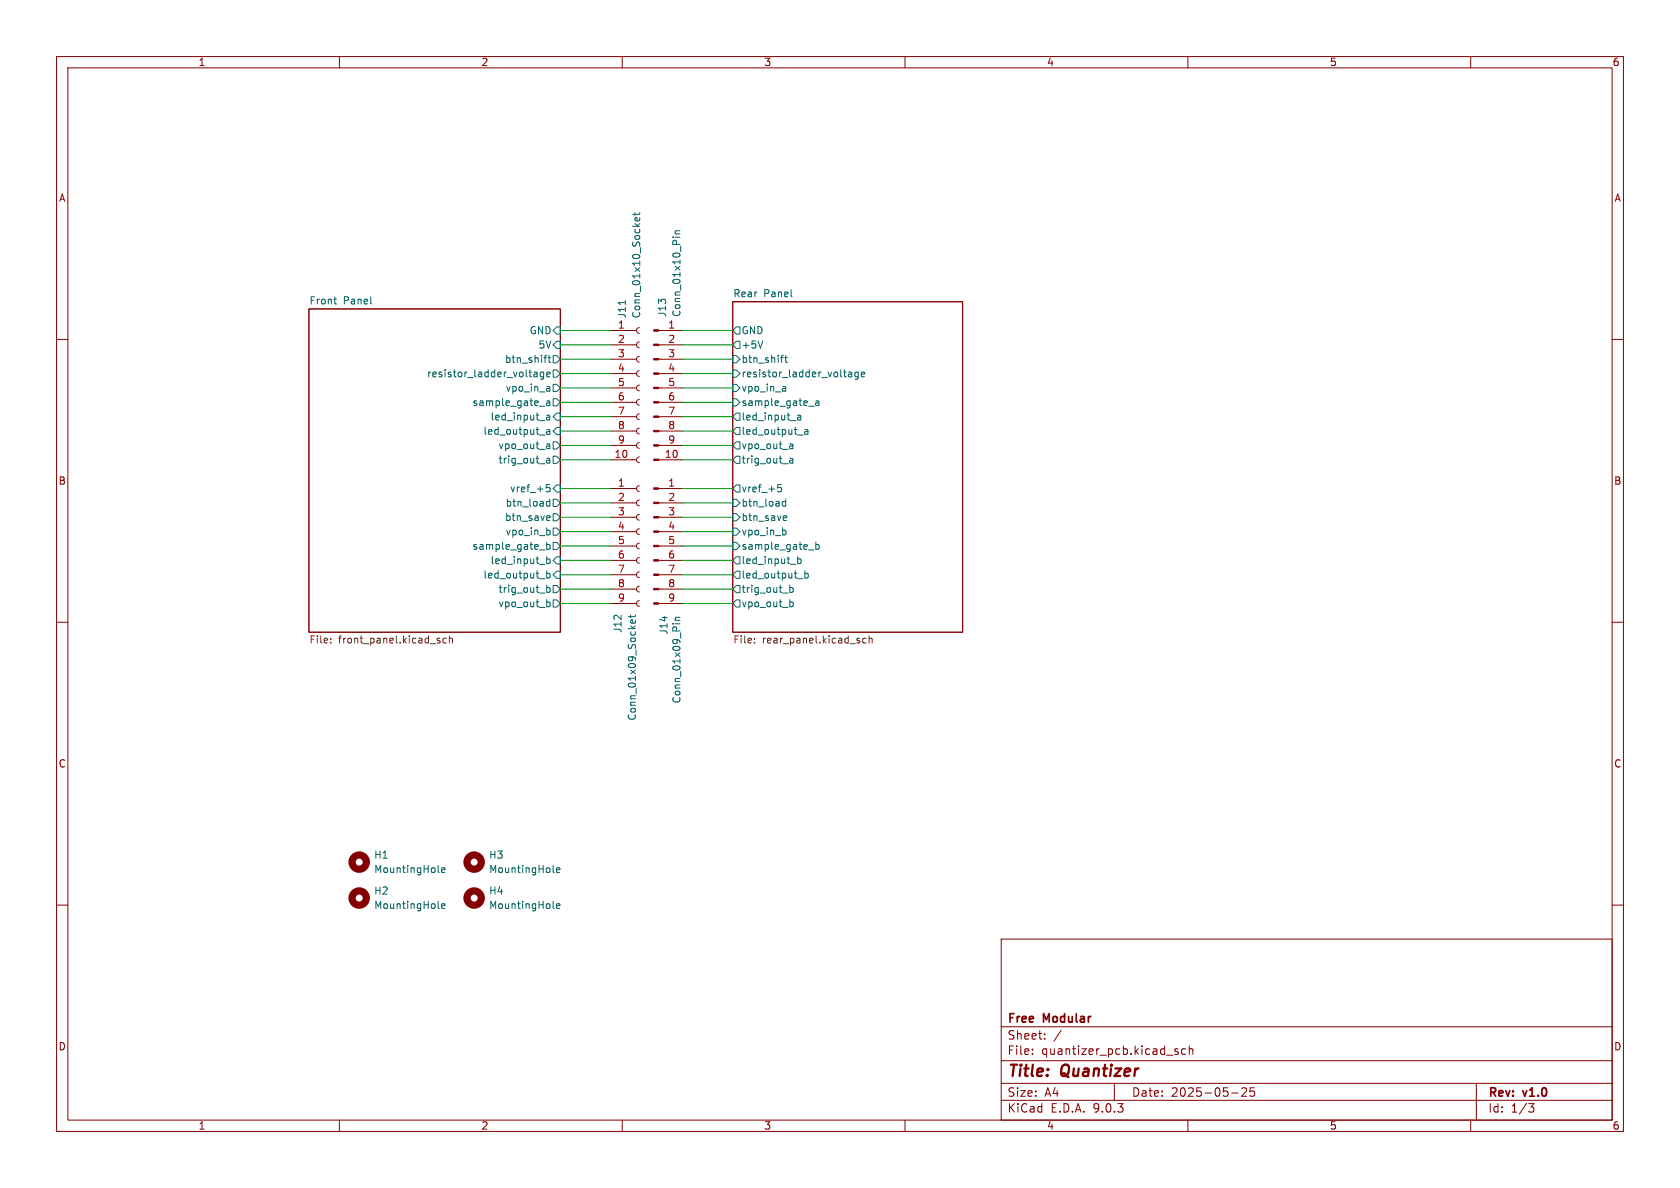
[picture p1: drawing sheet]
<svg xmlns="http://www.w3.org/2000/svg" width="297mm" height="210mm" viewBox="0 0 297 210" stroke-linecap="round" stroke-linejoin="round" font-family="sans-serif">
<g fill="none" stroke="#840000" stroke-width=".18">
<path d="M10 10h277v190h-277zM12 12h273v186h-273zM60 10v2M110 10v2M160 10v2M210 10v2M260 10v2M54.6 54.6h44.5v57.2h-44.5zM107.9 58.4h4.6M113 57.9l-.3 .2-.2 .3 .2 .4 .3 .1M116.4 58.4h4.2M129.5 53.3h40.7v58.5h-40.7z"/>
<path d="M10 60h2M107.9 61h4.6M107.9 63.5h4.6M107.9 66h4.6M107.9 68.6h4.6M107.9 71.1h4.6M107.9 73.7h4.6M107.9 76.2h4.6M107.9 78.7h4.6M113 60.5l-.3 .1-.2 .4 .2 .3 .3 .2M113 63l-.3 .1-.2 .4 .2 .4 .3 .1M113 65.5l-.3 .2-.2 .3 .2 .4 .3 .1"/>
<path d="M113 68.1l-.3 .1-.2 .4 .2 .3 .3 .2M113 70.6l-.3 .2-.2 .3 .2 .4 .3 .1M113 73.2l-.3 .1-.2 .4 .2 .3 .3 .2M113 75.7l-.3 .1-.2 .4 .2 .4 .3 .1M113 78.2l-.3 .2-.2 .3 .2 .4 .3 .1M116.4 61h4.2M116.4 63.5h4.2M116.4 66h4.2M116.4 68.6h4.2M116.4 71.1h4.2M116.4 73.7h4.2M116.4 76.2h4.2"/>
<path d="M116.4 78.7h4.2M285 60h2M107.9 81.3h4.6M107.9 86.4h4.6M107.9 88.9h4.6M107.9 91.4h4.6M107.9 94h4.6M107.9 96.5h4.6M107.9 99.1h4.6M113 80.8l-.3 .1-.2 .4 .2 .3 .3 .2M113 85.9l-.3 .1-.2 .4 .2 .3 .3 .2M113 88.4l-.3 .1-.2 .4 .2 .4 .3 .1"/>
<path d="M113 90.9l-.3 .2-.2 .3 .2 .4 .3 .1M113 93.5l-.3 .1-.2 .4 .2 .3 .3 .2M113 96l-.3 .2-.2 .3 .2 .4 .3 .1M113 98.6l-.3 .1-.2 .4 .2 .3 .3 .2M116.4 81.3h4.2M116.4 86.4h4.2M116.4 88.9h4.2M116.4 91.4h4.2M116.4 94h4.2M116.4 96.5h4.2M116.4 99.1h4.2M10 110h2"/>
<path d="M107.9 101.6h4.6M107.9 104.1h4.6M107.9 106.7h4.6M113 101.1l-.3 .1-.2 .4 .2 .4 .3 .1M113 103.6l-.3 .2-.2 .3 .2 .4 .3 .1M113 106.2l-.3 .1-.2 .4 .2 .3 .3 .2M116.4 101.6h4.2M116.4 104.1h4.2M116.4 106.7h4.2M285 110h2M10 160h2M177 166h108v32h-108z"/>
<path d="M285 160h2M60 198v2M110 198v2M160 198v2M177 194.5h108M177 191.5h108M177 187.5h108M177 181.5h108M182.5 186.3v.1M182.5 185.5v.1M184.7 183.6v.1M184.7 182.8v.1"/>
<path d="M187.6 182.1l-1.3 2M197 191.5v3M207.7 185.7l.6 .4-.2 .3-.4-.1M208.2 185.5l-.3-.1-.2 .2M209.6 185.5l-.4-.1-.3 .3v.4l.1 .2h.6M210 198v2M210.2 185.5l.3-.1 .3 .1 .1 .9M210.2 184.9v1.5M217.7 193.2h1.2M219.5 192.4l.6-.1 .2 .1 .1 .3-.9 1.1h.9M221.7 192.3h-.7v.7l.2-.1h.5l.1 .3-.1 .5-.2 .1-.5-.1M260 198v2"/>
<path d="M261 191.5v6.5M270.2 195.1h1l-.5 .6 .4 .1 .1 .5-.3 .3h-.4"/>
</g>
<g fill="none" stroke="#006464" stroke-width=".18">
<path d="M112.3 37.6v.5M113 38.5l.1 .4-.2 .1h-.6v-.5l.3-.1 .1 .6M113.1 37.6l-.2 .3h-1.1M59 52.9h.5M59.2 53.7h.3M65.6 53.7h.1M98.4 57.8h.7v1.3h-.7l-.6-.7zM110.6 53.1v.8M118.9 41.9h.2M119.4 41.9h.8M119.4 41.3h.8M120.2 40.8l-.8 .1v.3l.1 .1"/>
<path d="M130.2 57.8h.6v1.3h-.6l-.7-.7zM139.9 52.4l.1 .1M94.4 65.8h.5l.1 .8M95 66.1h-.5l-.1 .2 .1 .3h.5M95.4 71.8h1M95.4 76.9h1M95.4 74.4h1M96.1 65.8v1l-.2 .2h-.3M96.1 65.8h-.4l-.2 .2 .1 .6h.5M96.2 63.2h.5M96.7 62.8l-.3 .1M96.7 66.2l.6-.1-.1-.3h-.4l-.1 .2v.6h.5"/>
<path d="M96.7 70.9h.4l.1 .8M96.7 73.5h.4l.1 .7M96.7 76h.4l.1 .8M96.8 78.5h.2l.2 .2v.6M96.9 63.2h.5M97 68.3l.2 .2v.7M97.1 62.8v1.1l.3 .2M97.2 79.3h-.4M97.2 78.8h-.4M97.2 69.1l-.4 .1M97.2 68.6l-.4 .1M97.2 71.2h-.4l-.2 .2 .2 .3 .4-.1"/>
<path d="M97.2 76.2l-.4 .1-.2 .2 .2 .3 .4-.1M97.2 73.7l-.4 .1-.2 .1 .2 .3h.4M97.8 61l.6-.7h.7v1.3h-.7zM97.8 70.5h.6l.7 .6-.7 .7h-.6zM97.8 67.9h.6l.7 .7-.7 .6h-.6zM97.8 78.1h.6l.7 .6-.7 .7h-.6zM97.8 73.7l.6-.7h.7v1.3h-.7zM97.8 62.9h.6l.7 .6-.7 .6h-.6zM97.8 65.4h.6l.7 .6-.7 .7h-.6zM98.4 75.6h.7v1.2h-.7l-.6-.6zM129.5 62.9h.7l.6 .6-.6 .6h-.7zM129.5 65.4h.7l.6 .6-.6 .7h-.7z"/>
<path d="M129.5 67.9h.7l.6 .7-.6 .6h-.7zM129.5 70.5h.7l.6 .6-.6 .7h-.7zM130.2 78.1h.6v1.3h-.6l-.7-.7zM130.2 75.6h.6v1.2h-.6l-.7-.6zM130.2 73h.6v1.3h-.6l-.7-.6zM130.2 60.3h.6v1.3h-.6l-.7-.6zM134.9 60.3l-.5 1.2M138 63.2h.5M138.5 62.8l-.3 .1M138.7 68.3l.2 .2v.7M138.7 63.2h.5M138.9 62.8v1.1l.3 .2"/>
<path d="M138.9 69.1l-.4 .1M138.9 68.6l-.4 .1M139.7 78.5h.4l.1 .8M140.2 79.3h-.5M140.2 78.8h-.5M141 76.9h1M141 73.5h.5l.1 .7M141.6 73.7l-.5 .1-.1 .1 .1 .3h.5M142.3 76h.5v.8M142.8 76.2l-.4 .1-.2 .2 .2 .3 .4-.1M143 71.8h.9M144.2 70.9h.5l.1 .8"/>
<path d="M144.8 71.2h-.5l-.1 .2 .1 .3 .5-.1M150 65.8h.5l.1 .8M150.6 66.1h-.4l-.2 .2 .2 .3h.4M151.7 65.8h-.3l-.3 .2 .1 .6h.5M151.7 65.8v1l-.2 .2h-.3M152.3 66.2l.6-.1-.1-.3h-.4l-.1 .2v.6h.5M95.4 97.2h1M95.4 99.8h1M96.6 89.2l.2 .3 .4-.1M96.7 96.3h.3l.3 .2-.2 .5h-.4M96.7 98.9l.3-.1 .3 .2-.2 .6h-.4M96.7 81.1h.4l.1 .8"/>
<path d="M96.7 95.8v1.3M96.7 98.4v1.2M96.8 91.2h.4l.1 .3-.6 .1M97 93.7l.3 .3v.3l-.3 .3M97.2 92h-.4M97.2 88.7l-.4-.1-.2 .3M97.2 81.3l-.4 .1-.2 .2 .2 .3 .4-.1M97.2 85.7h-.6l-.1 .6 .2-.1h.4l.2 .2-.1 .4-.2 .1-.5-.1M97.2 88.2v1.3M97.8 80.6h.6l.7 .7-.7 .6h-.6zM97.8 93.3h.6l.7 .7-.7 .6h-.6zM97.8 95.9h.6l.7 .6-.7 .7h-.6z"/>
<path d="M97.8 90.8h.6l.7 .6-.7 .7h-.6zM97.8 88.3h.6l.7 .6-.7 .6h-.6zM97.8 86.4l.6-.7h.7v1.3h-.7zM98.4 98.4h.7v1.3h-.7l-.6-.6zM129.5 88.3h.7l.6 .6-.6 .6h-.7zM129.5 90.8h.7l.6 .6-.6 .7h-.7zM129.5 93.3h.7l.6 .7-.6 .6h-.7zM129.5 95.9h.7l.6 .6-.6 .7h-.7zM130.2 98.4h.6v1.3h-.6l-.7-.6zM130.2 80.6h.6v1.3h-.6l-.7-.6zM130.2 85.7h.6v1.3h-.6l-.7-.6zM138.1 85.7h-.6v.6l.1-.1h.5l.1 .2-.1 .4-.2 .1-.4-.1"/>
<path d="M138.3 89.2l.2 .3 .4-.1M138.7 91.2h.3l.1 .3-.6 .1M138.7 93.7l.3 .3v.3l-.3 .3M138.9 88.2v1.3M138.9 88.7l-.4-.1-.2 .3M139 92h-.3M139.6 81.1h.5l.1 .8M139.7 99.8h1M140.2 81.3l-.5 .1-.1 .2 .1 .3 .5-.1M141 98.9l.4-.1 .2 .2-.1 .6h-.5M141 98.4v1.2M143 97.2h.9"/>
<path d="M144.2 95.8v1.3M144.2 96.3h.4l.2 .2-.1 .5h-.5M95.4 102.3h1M96.7 101.4l.3-.1 .3 .3-.2 .5h-.4M96.7 103.9h.3l.3 .2-.2 .6h-.4M96.7 100.9v1.3M96.7 103.4v1.3M96.8 106.4l.3 .1 .2 .2-.1 .4-.4 .2M97.8 103.5h.6l.7 .6-.7 .7h-.6zM97.8 106h.6l.7 .7-.7 .6h-.6zM98.4 101h.7v1.2h-.7l-.6-.6zM111.5 108.7v.5"/>
<path d="M112.3 109.6v.4l-.1 .2-.6-.1v-.5h.2l.1 .6M112.3 108.7l-.1 .3h-1.1M118.9 110.3h.2M119.4 110.3h.8M119.4 109.7h.8M120.2 109.1l-.8 .1v.3l.1 .2M130.2 106h.6v1.3h-.6l-.7-.6zM130.2 101h.6v1.2h-.6l-.7-.6zM130.2 103.5h.6v1.3h-.6l-.7-.7zM139.6 103.9h.4l.2 .2-.1 .6h-.5M139.6 103.4v1.3M139.7 106.4l.4 .1 .1 .2v.4l-.5 .2"/>
<path d="M141 102.3h1M142.3 100.9v1.3M142.3 101.4l.4-.1 .2 .3-.1 .5h-.5M77.5 154.1l.1 .1M78.1 153.8l.6-.1-.1-.2-.4-.1-.1 .2v.6h.5M97.8 154.1l.2 .1M98.4 153.8l.6-.1-.1-.2-.3-.1-.2 .2v.6h.5M77.5 160.4l.1 .2M78.1 160.2l.6-.1-.1-.3h-.4l-.1 .1v.6h.5M97.8 160.4l.2 .2M98.4 160.2l.6-.1-.1-.3h-.3l-.2 .1v.6h.5"/>
</g>
<path d="M58.5 113.5v.2M58.5 112.9v.1M77.4 113.2l.4 .1v.2l-.2 .2h-.2M77.4 112.8l.4 .1M78.9 112.9l-.4-.1-.2 .3 .1 .5h.5M79.4 112.9l.2-.1 .3 .1 .1 .8M79.4 112.4v1.3M133.4 113.5v.2M133.4 112.9v.1M153.1 112.9l-.4-.1-.2 .3 .1 .5h.5M153.6 112.9l.2-.1 .3 .1 .1 .8M153.6 112.4v1.3" fill="none" stroke="#725600" stroke-width=".18"/>
<g fill="#840000" stroke="#840000" stroke-width=".18">
<path d="M115.6 58.3h.8v.2h-.8z"/>
<path d="M115.6 60.8h.8v.3h-.8z"/>
<path d="M115.6 63.4h.8v.2h-.8z"/>
<path d="M115.6 65.9h.8v.3h-.8z"/>
<path d="M115.6 68.5h.8v.2h-.8z"/>
<path d="M115.6 71h.8v.2h-.8z"/>
<path d="M115.6 73.5h.8v.3h-.8z"/>
<path d="M115.6 76.1h.8v.2h-.8z"/>
<path d="M115.6 78.6h.8v.3h-.8z"/>
<path d="M115.6 81.2h.8v.2h-.8z"/>
<path d="M115.6 86.2h.8v.3h-.8z"/>
<path d="M115.6 88.8h.8v.2h-.8z"/>
<path d="M115.6 91.3h.8v.3h-.8z"/>
<path d="M115.6 93.9h.8v.2h-.8z"/>
<path d="M115.6 96.4h.8v.2h-.8z"/>
<path d="M115.6 98.9h.8v.3h-.8z"/>
<path d="M115.6 101.5h.8v.2h-.8z"/>
<path d="M115.6 104h.8v.3h-.8z"/>
<path d="M115.6 106.6h.8v.2h-.8z"/>
</g>
<g fill="none" stroke="#840000" stroke-width="1.3">
<circle cx="63.5" cy="152.4" r="1.27"/>
<circle cx="63.5" cy="158.7" r="1.27"/>
<circle cx="83.8" cy="152.4" r="1.27"/>
<circle cx="83.8" cy="158.7" r="1.27"/>
</g>
<g fill="none" stroke="#009600" stroke-width=".18">
<path d="M99.1 58.4h8.8M120.6 58.4h8.9M99.1 76.2h8.8M99.1 78.7h8.8M99.1 66h8.8M99.1 71.1h8.8M99.1 73.7h8.8M99.1 63.5h8.8M99.1 61h8.8M99.1 68.6h8.8M120.6 76.2h8.9M120.6 78.7h8.9"/>
<path d="M120.6 66h8.9M120.6 71.1h8.9M120.6 73.7h8.9M120.6 63.5h8.9M120.6 61h8.9M120.6 68.6h8.9M99.1 86.4h8.8M99.1 99.1h8.8M99.1 94h8.8M99.1 96.5h8.8M99.1 88.9h8.8M99.1 91.4h8.8"/>
<path d="M99.1 81.3h8.8M120.6 86.4h8.9M120.6 99.1h8.9M120.6 94h8.9M120.6 96.5h8.9M120.6 88.9h8.9M120.6 91.4h8.9M120.6 81.3h8.9M99.1 104.1h8.8M99.1 101.6h8.8M99.1 106.7h8.8M120.6 104.1h8.9"/>
<path d="M120.6 101.6h8.9M120.6 106.7h8.9"/>
</g>
<g font-size="2.8" fill="#840000">
<text x="178" y="190.9">Title:</text>
<text x="187.7" y="190.9">Quantizer</text>
</g>
<g font-size="2.1" fill="#840000">
<text x="178" y="184">Sheet:</text>
<text x="178" y="181.2">Free</text>
<text x="184.5" y="181.2">Modular</text>
<text x="178" y="186.7">File:</text>
<text x="184.1" y="186.7">quantizer_pcb.kicad_sch</text>
<text x="178" y="196.9">KiCad</text>
<text x="178" y="194.1">Size:</text>
<text x="184.7" y="194.1">A4</text>
<text x="185.7" y="196.9">E.D.A.</text>
<text x="193.3" y="196.9">9.0.3</text>
<text x="200" y="194.1">Date:</text>
<text x="207" y="194.1">2025-05-25</text>
<text x="263" y="194.3">Rev:</text>
<text x="263" y="196.9">Id:</text>
<text x="267.1" y="196.9">1/3</text>
<text x="269.4" y="194.3">v1.0</text>
</g>
<g font-size="1.8" fill="#840000">
<text x="35" y="11.9">1</text>
<text x="85" y="11.9">2</text>
<text x="135" y="11.9">3</text>
<text x="185" y="11.9">4</text>
<text x="235" y="11.9">5</text>
<text x="285" y="11.9">6</text>
<text x="10.3" y="35.9">A</text>
<text x="285.3" y="35.9">A</text>
<text x="10.3" y="85.9">B</text>
<text x="285.3" y="85.9">B</text>
<text x="10.3" y="135.9">C</text>
<text x="285.3" y="135.9">C</text>
<text x="10.3" y="185.9">D</text>
<text x="285.3" y="185.9">D</text>
<text x="35" y="199.9">1</text>
<text x="85" y="199.9">2</text>
<text x="135" y="199.9">3</text>
<text x="185" y="199.9">4</text>
<text x="235" y="199.9">5</text>
<text x="285" y="199.9">6</text>
</g>
<g font-size="1.8" fill="#006464">
<text x="54.6" y="53.9">Front</text>
<text x="60.7" y="53.9">Panel</text>
<text x="129.5" y="52.6">Rear</text>
<text x="135" y="52.6">Panel</text>
<text x="93.5" y="59.3">GND</text>
<text x="110.8" y="56.4" transform="rotate(-90 110.8 56.4)">J11</text>
<text x="113.4" y="56.4" transform="rotate(-90 113.4 56.4)">Conn_01x10_Socket</text>
<text x="118" y="56.2" transform="rotate(-90 118 56.2)">J13</text>
<text x="120.5" y="56.1" transform="rotate(-90 120.5 56.1)">Conn_01x10_Pin</text>
<text x="131" y="59.3">GND</text>
<text x="89.2" y="64.4">btn_shift</text>
<text x="95.1" y="61.8">5V</text>
<text x="131" y="64.4">btn_shift</text>
<text x="131" y="61.8">+5V</text>
<text x="75.4" y="66.9">resistor_ladder_voltage</text>
<text x="83.4" y="72">sample_gate_a</text>
<text x="89.3" y="69.4">vpo_in_a</text>
<text x="131" y="66.9">resistor_ladder_voltage</text>
<text x="131" y="69.4">vpo_in_a</text>
<text x="131" y="72">sample_gate_a</text>
<text x="85.4" y="77.1">led_output_a</text>
<text x="86.6" y="74.5">led_input_a</text>
<text x="131" y="77.1">led_output_a</text>
<text x="131" y="74.5">led_input_a</text>
<text x="88" y="82.1">trig_out_a</text>
<text x="88" y="79.6">vpo_out_a</text>
<text x="131" y="79.6">vpo_out_a</text>
<text x="131" y="82.1">trig_out_a</text>
<text x="89.3" y="89.8">btn_load</text>
<text x="90.1" y="87.2">vref_+5</text>
<text x="131" y="89.8">btn_load</text>
<text x="131" y="87.2">vref_+5</text>
<text x="89.2" y="92.3">btn_save</text>
<text x="89.3" y="94.8">vpo_in_b</text>
<text x="131" y="92.3">btn_save</text>
<text x="131" y="94.8">vpo_in_b</text>
<text x="83.4" y="97.4">sample_gate_b</text>
<text x="86.6" y="99.9">led_input_b</text>
<text x="131" y="97.4">sample_gate_b</text>
<text x="131" y="99.9">led_input_b</text>
<text x="85.4" y="102.5">led_output_b</text>
<text x="88" y="105">trig_out_b</text>
<text x="88" y="107.5">vpo_out_b</text>
<text x="131" y="107.5">vpo_out_b</text>
<text x="131" y="102.5">led_output_b</text>
<text x="131" y="105">trig_out_b</text>
<text x="110.1" y="112" transform="rotate(-90 110.1 112)">J12</text>
<text x="118.2" y="112.3" transform="rotate(-90 118.2 112.3)">J14</text>
<text x="120.5" y="124.5" transform="rotate(-90 120.5 124.5)">Conn_01x09_Pin</text>
<text x="112.6" y="127.5" transform="rotate(-90 112.6 127.5)">Conn_01x09_Socket</text>
<text x="66" y="152">H1</text>
<text x="66" y="154.5">MountingHole</text>
<text x="86.4" y="152">H3</text>
<text x="86.4" y="154.5">MountingHole</text>
<text x="66" y="158.3">H2</text>
<text x="66" y="160.9">MountingHole</text>
<text x="86.4" y="158.3">H4</text>
<text x="86.4" y="160.9">MountingHole</text>
</g>
<g font-size="1.8" fill="#a90000">
<text x="109.1" y="58.2">1</text>
<text x="118" y="58.2">1</text>
<text x="109.1" y="60.7">2</text>
<text x="109.1" y="63.2">3</text>
<text x="109.1" y="65.8">4</text>
<text x="118" y="60.7">2</text>
<text x="118" y="63.2">3</text>
<text x="118" y="65.8">4</text>
<text x="109.1" y="68.3">5</text>
<text x="109.1" y="70.9">6</text>
<text x="118" y="68.3">5</text>
<text x="118" y="70.9">6</text>
<text x="109.1" y="73.4">7</text>
<text x="109.1" y="75.9">8</text>
<text x="118" y="73.4">7</text>
<text x="118" y="75.9">8</text>
<text x="108.5" y="81">10</text>
<text x="109.1" y="78.5">9</text>
<text x="117.4" y="81">10</text>
<text x="118" y="78.5">9</text>
<text x="109.1" y="86.1">1</text>
<text x="109.1" y="88.6">2</text>
<text x="118" y="86.1">1</text>
<text x="118" y="88.6">2</text>
<text x="109.1" y="91.2">3</text>
<text x="109.1" y="93.7">4</text>
<text x="118" y="91.2">3</text>
<text x="118" y="93.7">4</text>
<text x="109.1" y="96.3">5</text>
<text x="109.1" y="98.8">6</text>
<text x="109.1" y="101.3">7</text>
<text x="118" y="96.3">5</text>
<text x="118" y="98.8">6</text>
<text x="118" y="101.3">7</text>
<text x="109.1" y="103.9">8</text>
<text x="109.1" y="106.4">9</text>
<text x="118" y="103.9">8</text>
<text x="118" y="106.4">9</text>
</g>
<g font-size="1.8" fill="#725600">
<text x="54.6" y="114.1">File:</text>
<text x="59.8" y="114.1">front_panel.kicad_sch</text>
<text x="129.5" y="114.1">File:</text>
<text x="134.8" y="114.1">rear_panel.kicad_sch</text>
</g>
</svg>
